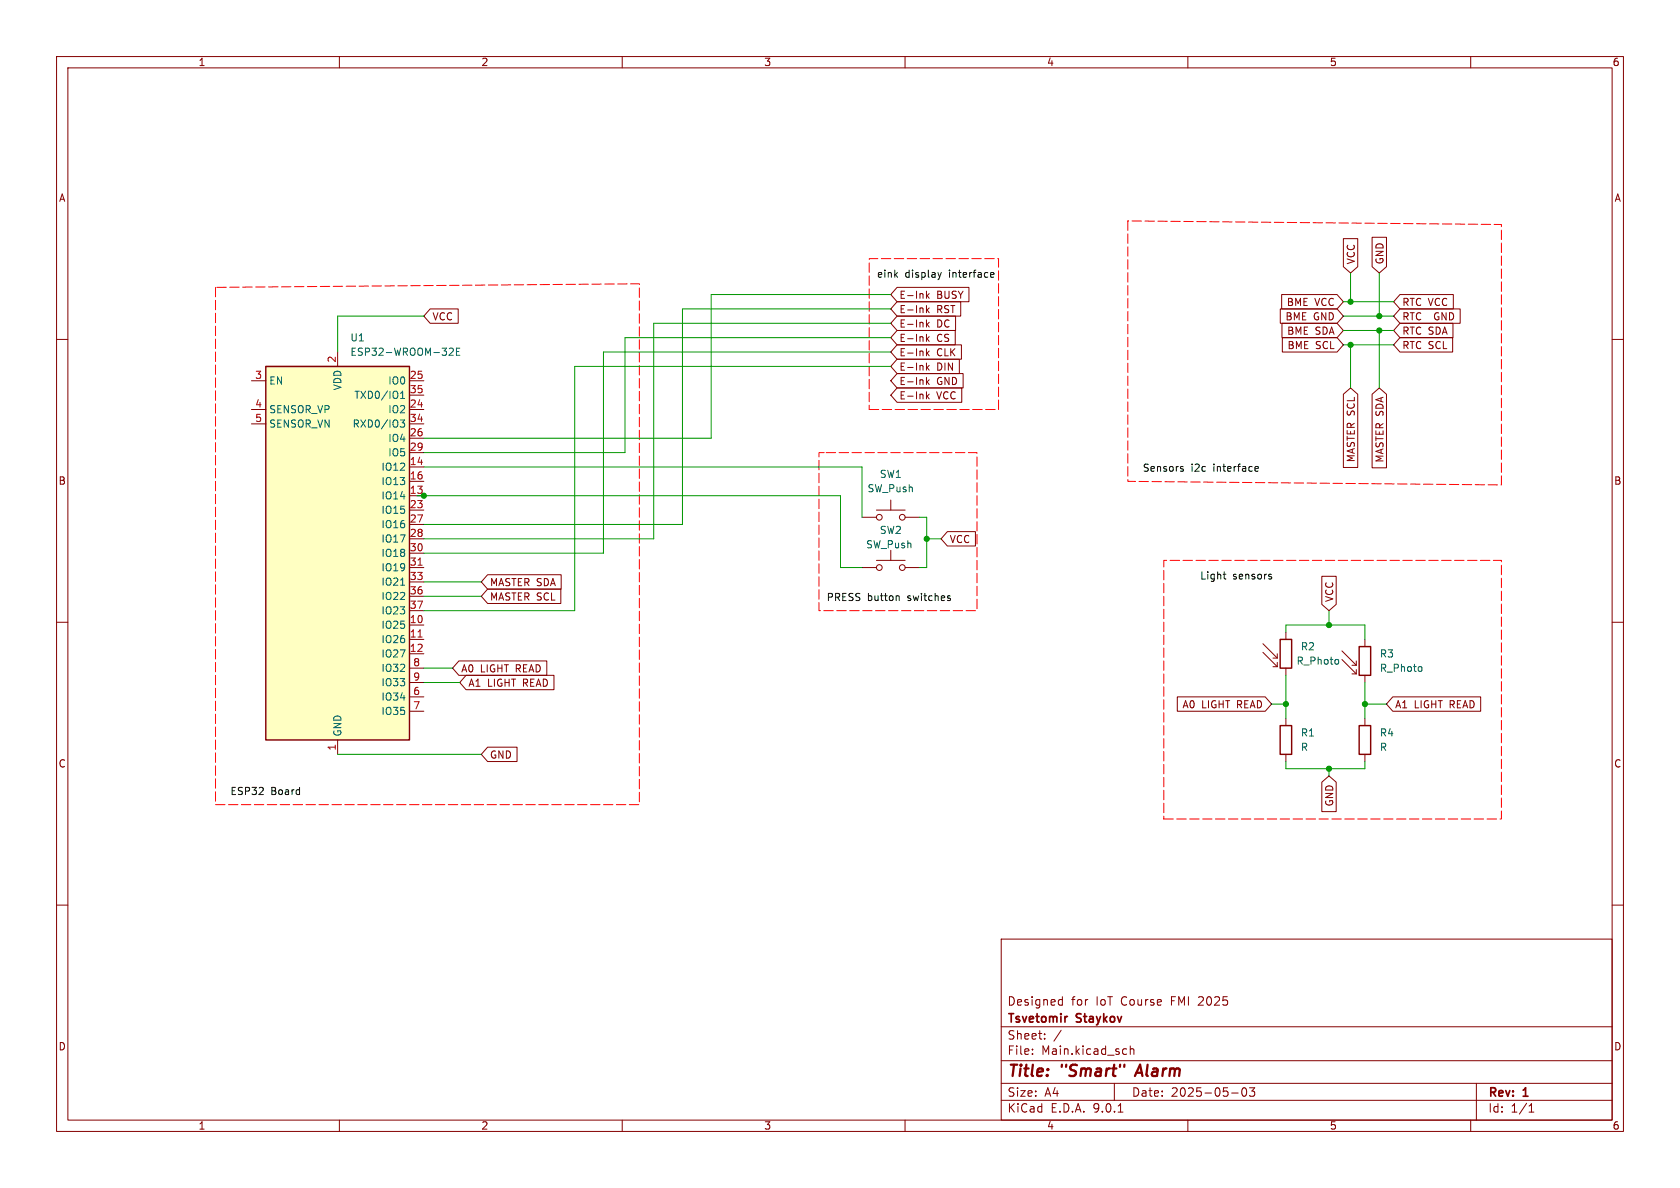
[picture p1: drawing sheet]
<svg xmlns="http://www.w3.org/2000/svg" width="297mm" height="210mm" viewBox="0 0 297 210" stroke-linecap="round" stroke-linejoin="round" font-family="sans-serif">
<g fill="none" stroke="#840000" stroke-width=".18">
<path d="M10 10h277v190h-277zM12 12h273v186h-273zM60 10v2M110 10v2M160 10v2M210 10v2M260 10v2M10 60h2M285 60h2M152.4 91.4h2.5M154.9 99.1h5.1M154.9 90.2h5.1"/>
<path d="M157.5 88.4v1.8M157.5 97.3v1.8M160 91.4h2.6M10 110h2M152.4 100.3h2.5M160 100.3h2.6M237.2 115.1l2.6 2.5M237.2 116.6l2.6 2.5M239 117.6h.8M239 119.1h.8M239.8 116.8v.8M239.8 118.4v.7"/>
<path d="M241.3 113v1.3M241.3 119.4v1.3M285 110h2M227.3 127v1.3M227.3 133.4v1.2M10 160h2M177 166h108v32h-108zM187.4 176.7l.4 .1M187.8 176.2v1.5M187.8 177.6l-.4 .1M285 160h2M60 198v2"/>
<path d="M110 198v2M160 198v2M177 194.5h108M177 191.5h108M177 187.5h108M177 181.5h108M182.5 186.3v.1M182.5 185.5v.1M184.7 183.6v.1M184.7 182.8v.1M187.6 182.1l-1.3 2M197 191.5v3"/>
<path d="M197.7 196.6h.8M199 185.4l.2 .1M199.2 186.3l-.2 .1M199.8 184.9v1.5M199.8 185.5l.2-.1 .4 .1 .1 .9M210 198v2M217.7 193.2h1.2M219.7 192.4l.2-.1a.81 .81 0 0 1 .6 .6 .81 .81 0 0 1-.3 .8l-.2 .1a.81 .81 0 0 1-.3-1.4zM220.9 192.3h.9l-.5 .6 .4 .1v.7l-.2 .1h-.4l-.2-.1M260 198v2M261 191.5v6.5M270.3 196.6h.9"/>
<path d="M270.3 195.5l.4-.4v1.5"/>
<circle cx="155.4" cy="91.4" r=".51"/>
<circle cx="159.5" cy="91.4" r=".51"/>
<circle cx="155.4" cy="100.3" r=".51"/>
<circle cx="159.5" cy="100.3" r=".51"/>
</g>
<path d="M201.6 188.2l-1 2" fill="none" stroke="#840000" stroke-width=".4"/>
<path d="M188.6 179.7h.1" fill="none" stroke="#840000" stroke-width=".3"/>
<path d="M240.3 114.3h2v5.1h-2zM226.3 128.3h2v5.1h-2z" fill="none" stroke="#840000" stroke-width=".25"/>
<path d="M251.3 117.9l.1 .2-.1 .5" fill="none" stroke="#006464" stroke-width=".18"/>
<path d="M47 64.8h25.4v66h-25.4z" fill="#ffffc2"/>
<path d="M47 64.8h25.4v66h-25.4zM226.3 113h2v5.1h-2zM240.3 128.3h2v5.1h-2z" fill="none" stroke="#840000" stroke-width=".25"/>
<g fill="none" stroke="#840000" stroke-width=".18">
<path d="M76 54.6h5v2.6h-5l-1.1-1.3zM158.6 58.4h10.3v2.6h-10.3l-1.1-1.3zM158.6 55.9h10.3v2.5h-10.3l-1.1-1.2zM158.6 53.3h11.2v2.6h-11.2l-1.1-1.3zM158.6 50.8h12.7v2.5h-12.7l-1.1-1.2zM163.8 51.5v1.2M163.8 54v1.3M163.8 56.6v1.2M163.8 59.1v1.3M163.9 59.9l.4 .5M163.9 57.3l.4 .5M163.9 54.8l.4 .5"/>
<path d="M163.9 52.3l.4 .4M164.3 59.5l-.5 .5M164.3 57l-.5 .5M164.3 54.4l-.5 .5M164.3 51.9l-.5 .5M226.3 54.6h10.1l1.1 1.3-1.1 1.3h-10.1zM226.6 52.1h9.8l1.1 1.2-1.1 1.3h-9.8zM226.6 57.1h9.8l1.1 1.3-1.1 1.3h-9.8zM226.7 59.7h9.7l1.1 1.3-1.1 1.2h-9.7zM237.5 42.2h2.5v4.9l-1.2 1.2-1.3-1.2zM242.6 41.9h2.5v5.2l-1.3 1.2-1.2-1.2zM247.5 59.7h9.3v2.5h-9.3l-1.1-1.2z"/>
<path d="M247.5 52.1h9.4v2.5h-9.4l-1.1-1.3zM247.5 54.6h10.6v2.6h-10.6l-1.1-1.3zM247.5 57.1h9.4v2.6h-9.4l-1.1-1.3zM44.4 67.3h2.6M44.4 72.4h2.6M44.4 74.9h2.6M59.7 62.2v2.6M72.4 67.3h2.5M72.4 72.4h2.5M72.4 74.9h2.5M72.4 69.9h2.5M72.4 77.5h2.5"/>
<path d="M158.6 66h11.7v2.6h-11.7l-1.1-1.3zM158.6 61h11.4v2.5h-11.4l-1.1-1.3zM158.6 63.5h11v2.5h-11l-1.1-1.2zM158.6 68.6h11.4v2.5h-11.4l-1.1-1.2zM163.8 61.6v1.3M163.8 64.2v1.2M163.8 66.7v1.3M163.8 69.3v1.2M163.9 67.5l.4 .5M163.9 62.4l.4 .5M163.9 65l.4 .4M163.9 70l.4 .5"/>
<path d="M164.3 67.1l-.5 .5M164.3 62.1l-.5 .4M164.3 64.6l-.5 .5M164.3 69.7l-.5 .5M237.5 69.7l1.3-1.1 1.2 1.1v12.9h-2.5zM242.6 69.7l1.2-1.1 1.3 1.1v13h-2.5zM72.4 80h2.5M72.4 82.6h2.5M72.4 85.1h2.5M72.4 87.6h2.5M72.4 90.2h2.5M72.4 92.7h2.5"/>
<path d="M72.4 95.3h2.5M72.4 97.8h2.5M167.5 94h4.9v2.5h-4.9l-1.1-1.2zM72.4 100.3h2.5M72.4 102.9h2.5M72.4 105.4h2.5M72.4 108h2.5M72.4 110.5h2.5M72.4 113h2.5M72.4 115.6h2.5M72.4 118.1h2.5M81.1 116.8h15.6v2.6h-15.6l-1.1-1.3z"/>
<path d="M82.4 119.4h15.5v2.5h-15.5l-1.1-1.2zM86.2 101.6h13v2.5h-13l-1.1-1.2zM86.2 104.1h12.9v2.6h-12.9l-1.1-1.3zM223.3 113.8l2.5 2.5M223.3 115.3l2.5 2.6M225 116.3h.8M225 117.9h.8M225.8 115.6v.7M225.8 117.1v.8M227.3 111.8v1.2M227.3 118.1v1.3M233.7 101.9h2.5v4.9l-1.3 1.2-1.2-1.2z"/>
<path d="M59.7 130.8v2.6M72.4 120.7h2.5M72.4 123.2h2.5M72.4 125.7h2.5M86.2 132.1h5.2v2.5h-5.2l-1.1-1.2zM208.1 123.2h15.6l1.1 1.3-1.1 1.2h-15.6zM233.7 138.3l1.2-1.1 1.3 1.1v5.2h-2.5zM241.3 127v1.3M241.3 133.4v1.2M246.2 123.2h15.6v2.5h-15.6l-1.1-1.2z"/>
</g>
<path d="M70.8 74.2h.7l-.4 .5 .4 .1v.6l-.2 .1-.5-.1M70.8 70.4h.7M70.8 69.5l.4-.3v1.2M79.4 61.7l.5-.2 .2 .4-.7 .9h.7M80.7 62.1h.4M81.3 61.5h-.6v1.3h.6M70.8 103.4h.7M236.5 116.6l.2 .2-.2 .6" fill="none" stroke="#006464" stroke-width=".18"/>
<path d="M73.9 99.9h.7M73.9 112.6h.7" fill="none" stroke="#a90000" stroke-width=".18"/>
<path d="M199.4 39.1v46l66 .6v-46l-66-.6M38.1 50.8v91.4h74.9v-92l-74.9 .6M153.7 72.4h22.8v-26.7h-22.8v26.7M146 80h26.7v28h-27.9v-28h1.2M205.7 144.8h59.7v-45.7h-59.7v45.7" fill="none" stroke="#f00" stroke-width=".18" stroke-dasharray="1.7 .6"/>
<g fill="none" stroke="#0f0f0f" stroke-width=".18">
<path d="M165.8 48.2l.3 .8M166.1 49l-.1 .3M166.4 48.2l-.3 .8M175.2 49h.5M175.2 48.2h.3l.2 .3-.6 .1M208.9 82.9h.3v.2l-.2 .2h-.2M208.9 82.5h.3M221.9 83.2h.5M221.9 82.5h.4l.2 .3-.6 .1M158.6 105.3l.4 .2v.7M167.9 105.7l.1 .2-.1 .3M167.9 105.3l.1 .1"/>
<path d="M216.2 101.5h.5M216.5 102.3l.2 .1M224.6 101.9l.2 .2-.2 .3M224.6 101.5l.2 .1"/>
</g>
<g fill="none" stroke="#009600" stroke-width=".18">
<path d="M74.9 55.9h-15.2v6.3M157.5 57.2h-41.9v38.1h-40.7M157.5 59.7h-47v20.3h-35.6M157.5 54.6h-36.9v38.1h-45.7M157.5 52.1h-31.8v25.4h-50.8M237.5 55.9h8.9M237.5 53.3h8.9M237.5 58.4h8.9M238.8 48.3v5M243.8 48.3v7.6M243.8 58.4v10.2M157.5 64.8h-55.9v43.2h-26.7"/>
<path d="M157.5 62.2h-50.8v35.6h-31.8M237.5 61h8.9M238.8 61v7.6M73.7 87.6h74.9v12.7h3.8M74.9 82.6h77.5v8.8M162.6 91.4h1.2v8.9h-1.2M163.8 95.3h2.6M74.9 102.9h10.2M74.9 105.4h10.2M74.9 118.1h5.1M227.3 111.8v-1.3h14v2.5M227.3 119.4v7.6"/>
<path d="M234.9 108v2.5M59.7 133.4h25.4M74.9 120.7h6.4M224.8 124.5h2.5M227.3 134.6v1.3h14v-1.3M234.9 135.9v1.3M241.3 120.7v6.3M241.3 124.5h3.8"/>
</g>
<g fill="#009600" stroke="#009600" stroke-width=".18">
<circle cx="238.8" cy="53.3" r=".46"/>
<circle cx="243.8" cy="55.9" r=".46"/>
<circle cx="238.8" cy="61" r=".46"/>
<circle cx="243.8" cy="58.4" r=".46"/>
<circle cx="234.9" cy="135.9" r=".46"/>
<circle cx="227.3" cy="124.5" r=".46"/>
<circle cx="241.3" cy="124.5" r=".46"/>
<circle cx="234.9" cy="110.5" r=".46"/>
<circle cx="163.8" cy="95.3" r=".46"/>
<circle cx="74.9" cy="87.6" r=".46"/>
</g>
<g font-size="2.8" fill="#840000">
<text x="178" y="190.9">Title:</text>
<text x="187.7" y="190.9">&quot;Smart&quot;</text>
<text x="201.8" y="190.9">Alarm</text>
</g>
<g font-size="2.1" fill="#840000">
<text x="178" y="178">Designed</text>
<text x="189.4" y="178">for</text>
<text x="193.8" y="178">IoT</text>
<text x="198.3" y="178">Course</text>
<text x="207.3" y="178">FMI 2025</text>
<text x="178" y="184">Sheet:</text>
<text x="178" y="181.2">Tsvetomir</text>
<text x="190.4" y="181.2">Staykov</text>
<text x="178" y="186.7">File:</text>
<text x="184.1" y="186.7">Main.kicad_sch</text>
<text x="178" y="196.9">KiCad</text>
<text x="178" y="194.1">Size:</text>
<text x="184.7" y="194.1">A4</text>
<text x="185.7" y="196.9">E.D.A.</text>
<text x="193.3" y="196.9">9.0.1</text>
<text x="200" y="194.1">Date:</text>
<text x="207" y="194.1">2025-05-03</text>
<text x="263" y="194.3">Rev:</text>
<text x="263" y="196.9">Id:</text>
<text x="267.1" y="196.9">1/1</text>
<text x="269.4" y="194.3">1</text>
</g>
<g font-size="1.8" fill="#840000">
<text x="35" y="11.9">1</text>
<text x="85" y="11.9">2</text>
<text x="135" y="11.9">3</text>
<text x="185" y="11.9">4</text>
<text x="235" y="11.9">5</text>
<text x="285" y="11.9">6</text>
<text x="10.3" y="35.9">A</text>
<text x="285.3" y="35.9">A</text>
<text x="239.7" y="46.8" transform="rotate(-90 239.7 46.8)">VCC</text>
<text x="244.8" y="46.8" transform="rotate(-90 244.8 46.8)">GND</text>
<text x="158.9" y="53">E-Ink</text>
<text x="165.6" y="53">BUSY</text>
<text x="76.4" y="56.8">VCC</text>
<text x="158.9" y="58.1">E-Ink</text>
<text x="158.9" y="55.6">E-Ink</text>
<text x="165.6" y="58.1">DC</text>
<text x="165.6" y="55.6">RST</text>
<text x="227.1" y="56.8">BME GND</text>
<text x="227.4" y="54.3">BME VCC</text>
<text x="227.5" y="59.4">BME SDA</text>
<text x="247.8" y="54.3">RTC VCC</text>
<text x="247.8" y="56.8">RTC</text>
<text x="247.8" y="59.4">RTC SDA</text>
<text x="253.7" y="56.8">GND</text>
<text x="158.9" y="60.6">E-Ink</text>
<text x="158.9" y="63.2">E-Ink</text>
<text x="158.9" y="65.7">E-Ink</text>
<text x="165.6" y="60.6">CS</text>
<text x="165.6" y="63.2">CLK</text>
<text x="165.6" y="65.7">DIN</text>
<text x="227.5" y="61.9">BME SCL</text>
<text x="247.8" y="61.9">RTC SCL</text>
<text x="158.9" y="68.3">E-Ink</text>
<text x="158.9" y="70.8">E-Ink</text>
<text x="165.6" y="68.3">GND</text>
<text x="165.6" y="70.8">VCC</text>
<text x="239.7" y="81.8" transform="rotate(-90 239.7 81.8)">MASTER SCL</text>
<text x="244.8" y="81.9" transform="rotate(-90 244.8 81.9)">MASTER SDA</text>
<text x="10.3" y="85.9">B</text>
<text x="285.3" y="85.9">B</text>
<text x="167.8" y="96.2">VCC</text>
<text x="86.5" y="103.8">MASTER SDA</text>
<text x="86.5" y="106.4">MASTER SCL</text>
<text x="235.9" y="106.5" transform="rotate(-90 235.9 106.5)">VCC</text>
<text x="81.4" y="119.1">A0</text>
<text x="84.9" y="119.1">LIGHT READ</text>
<text x="82.7" y="121.6">A1</text>
<text x="86.2" y="121.6">LIGHT READ</text>
<text x="208.9" y="125.4">A0</text>
<text x="212.4" y="125.4">LIGHT READ</text>
<text x="246.5" y="125.4">A1</text>
<text x="250" y="125.4">LIGHT READ</text>
<text x="10.3" y="135.9">C</text>
<text x="86.5" y="134.3">GND</text>
<text x="285.3" y="135.9">C</text>
<text x="235.9" y="142.7" transform="rotate(-90 235.9 142.7)">GND</text>
<text x="10.3" y="185.9">D</text>
<text x="285.3" y="185.9">D</text>
<text x="35" y="199.9">1</text>
<text x="85" y="199.9">2</text>
<text x="135" y="199.9">3</text>
<text x="185" y="199.9">4</text>
<text x="235" y="199.9">5</text>
<text x="285" y="199.9">6</text>
</g>
<g font-size="1.8" fill="#0f0f0f">
<text x="154.9" y="49.2">eink</text>
<text x="160" y="49.2">display</text>
<text x="167.9" y="49.2">interface</text>
<text x="201.9" y="83.5">Sensors</text>
<text x="210.5" y="83.5">i2c</text>
<text x="214.6" y="83.5">interface</text>
<text x="146" y="106.3">PRESS</text>
<text x="153.3" y="106.3">button</text>
<text x="160.5" y="106.3">switches</text>
<text x="212.1" y="102.5">Light</text>
<text x="217.9" y="102.5">sensors</text>
<text x="40.6" y="140.6">ESP32</text>
<text x="47.9" y="140.6">Board</text>
</g>
<g font-size="1.8" fill="#a90000">
<text x="59.4" y="64.2" transform="rotate(-90 59.4 64.2)">2</text>
<text x="45" y="67.1">3</text>
<text x="72.3" y="67.1">25</text>
<text x="72.3" y="69.6">35</text>
<text x="45" y="72.1">4</text>
<text x="45" y="74.7">5</text>
<text x="72.3" y="72.1">24</text>
<text x="72.3" y="74.7">34</text>
<text x="72.3" y="77.2">26</text>
<text x="72.3" y="79.8">29</text>
<text x="72.3" y="82.3">14</text>
<text x="72.3" y="84.8">16</text>
<text x="72.3" y="87.4">13</text>
<text x="72.3" y="89.9">23</text>
<text x="72.3" y="92.5">27</text>
<text x="72.3" y="95">28</text>
<text x="72.3" y="97.5">30</text>
<text x="72.3" y="100.1">31</text>
<text x="72.3" y="102.6">33</text>
<text x="72.3" y="105.2">36</text>
<text x="72.3" y="107.7">37</text>
<text x="72.3" y="110.2">10</text>
<text x="72.3" y="112.8">11</text>
<text x="72.3" y="115.3">12</text>
<text x="73" y="117.9">8</text>
<text x="73" y="120.4">9</text>
<text x="73" y="122.9">6</text>
<text x="73" y="125.5">7</text>
<text x="59.4" y="132.8" transform="rotate(-90 59.4 132.8)">1</text>
</g>
<g font-size="1.8" fill="#006464">
<text x="61.8" y="63.1">ESP32-WROOM-32E</text>
<text x="61.8" y="60.6">U1</text>
<text x="47.5" y="68.2">EN</text>
<text x="60.6" y="69.1" transform="rotate(-90 60.6 69.1)">VDD</text>
<text x="62.5" y="70.7">TXD0/IO1</text>
<text x="68.5" y="68.2">IO0</text>
<text x="47.5" y="73.3">SENSOR_VP</text>
<text x="47.5" y="75.8">SENSOR_VN</text>
<text x="62.2" y="75.8">RXD0/IO3</text>
<text x="68.5" y="73.3">IO2</text>
<text x="67.3" y="83.4">IO12</text>
<text x="68.5" y="78.3">IO4</text>
<text x="68.5" y="80.9">IO5</text>
<text x="67.3" y="86">IO13</text>
<text x="67.3" y="88.5">IO14</text>
<text x="153.3" y="87.2">SW_Push</text>
<text x="155.4" y="84.7">SW1</text>
<text x="67.3" y="91">IO15</text>
<text x="67.3" y="93.6">IO16</text>
<text x="155.4" y="94.6">SW2</text>
<text x="67.3" y="96.1">IO17</text>
<text x="67.3" y="98.7">IO18</text>
<text x="67.3" y="101.2">IO19</text>
<text x="153" y="97.1">SW_Push</text>
<text x="67.3" y="103.7">IO21</text>
<text x="67.3" y="106.3">IO22</text>
<text x="67.3" y="108.8">IO23</text>
<text x="67.3" y="111.4">IO25</text>
<text x="67.3" y="113.9">IO26</text>
<text x="67.3" y="116.4">IO27</text>
<text x="67.3" y="119">IO32</text>
<text x="229.1" y="117.7">R_Photo</text>
<text x="229.9" y="115.2">R2</text>
<text x="243.8" y="116.4">R3</text>
<text x="243.8" y="119">R_Photo</text>
<text x="67.3" y="121.5">IO33</text>
<text x="67.3" y="124.1">IO34</text>
<text x="60.6" y="130.3" transform="rotate(-90 60.6 130.3)">GND</text>
<text x="67.3" y="126.6">IO35</text>
<text x="229.9" y="130.4">R1</text>
<text x="243.8" y="130.4">R4</text>
<text x="229.9" y="132.9">R</text>
<text x="243.8" y="132.9">R</text>
</g>
</svg>
